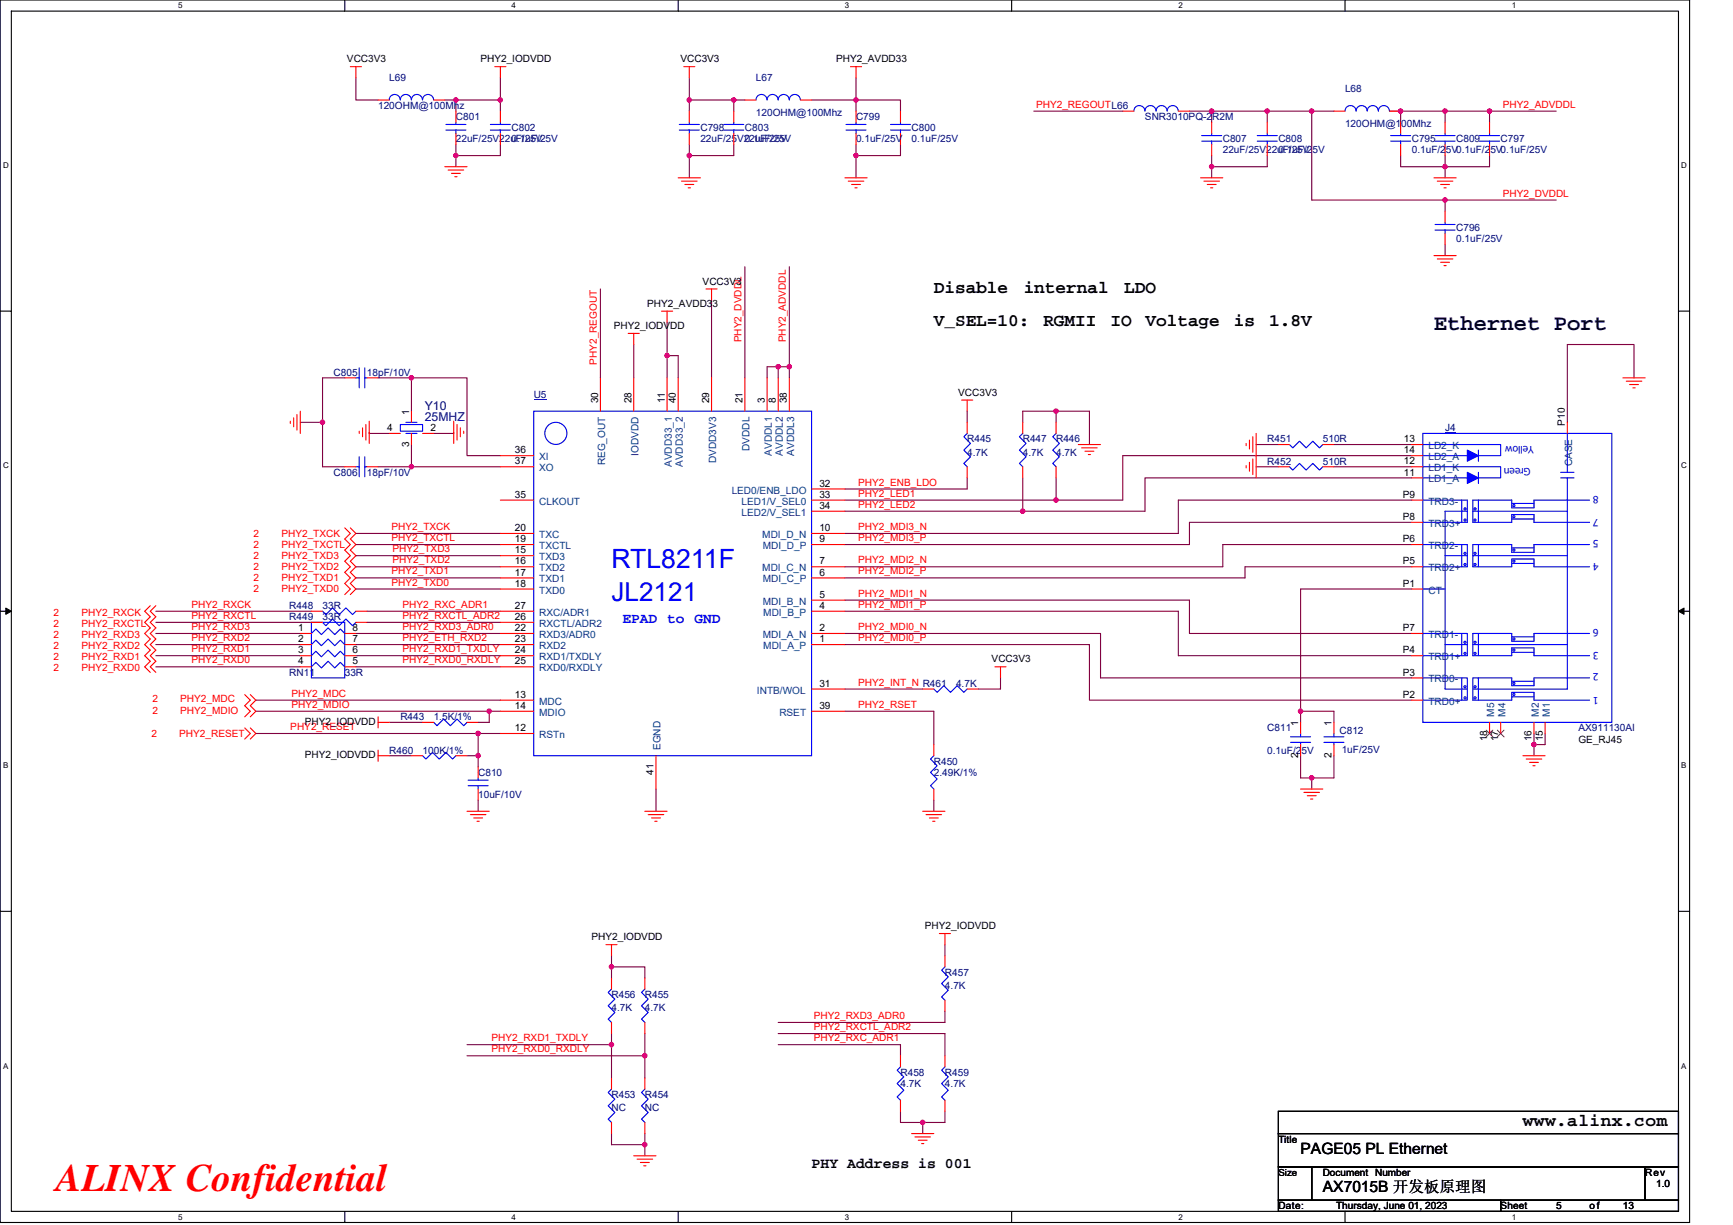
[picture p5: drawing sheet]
<svg xmlns="http://www.w3.org/2000/svg" width="297mm" height="210mm" viewBox="0 0 297 210" stroke-linecap="round" stroke-linejoin="round" font-family="sans-serif">
<path d="M0 0h289.6v209.5h-289.6zM1.9 1.9h285.8v205.7h-285.8z" fill="none" stroke="#000" stroke-width=".19"/>
<g fill="#fff">
<path d="M30.5 .2h.8v1.5h-.8z"/>
<path d="M30.5 207.8h.8v1.6h-.8z"/>
</g>
<path d="M59.1 0v1.9M59.1 207.6v1.9" fill="none" stroke="#000" stroke-width=".19"/>
<g fill="#fff">
<path d="M87.7 .2h.7v1.5h-.7z"/>
<path d="M87.7 207.8h.7v1.6h-.7z"/>
</g>
<path d="M116.2 0v1.9M116.2 207.6v1.9" fill="none" stroke="#000" stroke-width=".19"/>
<g fill="#fff">
<path d="M144.8 .2h.8v1.5h-.8z"/>
<path d="M144.8 207.8h.8v1.6h-.8z"/>
</g>
<path d="M173.4 0v1.9M173.4 207.6v1.9" fill="none" stroke="#000" stroke-width=".19"/>
<g fill="#fff">
<path d="M202 .2h.7v1.5h-.7z"/>
<path d="M202 207.8h.7v1.6h-.7z"/>
</g>
<path d="M230.5 0v1.9M230.5 207.6v1.9" fill="none" stroke="#000" stroke-width=".19"/>
<g fill="#fff">
<path d="M259.1 .2h.8v1.5h-.8z"/>
<path d="M259.1 207.8h.8v1.6h-.8z"/>
<path d="M.5 27.6h1v1.5h-1z"/>
<path d="M288.2 27.6h1v1.5h-1z"/>
<path d="M.5 79.1h1v1.5h-1z"/>
<path d="M288.2 79.1h1v1.5h-1z"/>
</g>
<path d="M0 53.3h1.9M287.7 53.3h1.9" fill="none" stroke="#000" stroke-width=".19"/>
<g fill="#fff">
<path d="M.5 130.5h.9v1.5h-.9z"/>
<path d="M288.2 130.5h.9v1.5h-.9z"/>
</g>
<path d="M0 104.8h1.9M287.7 104.8h1.9" fill="none" stroke="#000" stroke-width=".19"/>
<path d="M1 104.2l.9 .6-.9 .5zM287.7 104.8l.9-.6v1.1z" fill="#000" stroke="#000" stroke-width=".17"/>
<g fill="#fff">
<path d="M.5 181.9h.9v1.6h-.9z"/>
<path d="M288.2 181.9h.9v1.6h-.9z"/>
</g>
<path d="M0 156.2h1.9M287.7 156.2h1.9M219.1 190.5h68.6v3.8h-68.6zM219.1 194.3h68.6v5.7h-68.6zM219.1 200h5.7v5.7h-5.7zM219.1 205.7h38.1v1.9h-38.1zM224.8 200h57.2v5.7h-57.2zM257.2 205.7h30.5v1.9h-30.5zM282 200h5.7v5.7h-5.7z" fill="none" stroke="#000" stroke-width=".19"/>
<g fill="none" stroke="#800040" stroke-width=".19">
<path d="M61 13.3v3.8h3.8M76.2 17.1h1.9M78.1 17.1v1.9M78.1 17.1h7.7M85.8 17.1v1.9M85.8 13.3v3.8M118.1 17.1v1.9M118.1 17.1h7.7M118.1 13.3v3.8M125.8 17.1h1.9M125.8 17.1v1.9M139.1 17.1h7.6"/>
<path d="M146.7 13.3v3.8M146.7 17.1v1.9M146.7 17.1h7.6v1.9M177.2 19h15.2M203.9 19h13.3M207.7 19v2M217.2 19h7.6M217.2 19v2M224.8 19h3.8M224.8 19v15.3h22.9M238.2 19h1.9M240.1 19h7.6"/>
<path d="M240.1 19.1v1.9M247.7 19h7.6M247.7 19.1v1.9M255.3 19h11.4M255.3 19.1v1.9M78.1 24.8v1.9M78.1 26.7v1.9M85.8 24.8v1.9h-7.7M118.1 24.8v1.9M118.1 26.7v3.8M125.8 24.8v1.9h-7.7M146.7 24.8v1.9h7.6v-1.9"/>
<path d="M146.7 26.7v3.8M207.7 28.6v1.9M207.7 26.7v1.9h9.5v-1.9M240.1 26.7v1.9h7.6M247.7 34.3v1.9M247.7 26.7v1.9M247.7 28.6v1.9M247.7 34.3h19M255.3 26.7v1.9h-7.6M102.9 49.5v15.3M108.6 59.1v5.7M114.3 55.2v5.8"/>
<path d="M122 51.4v13.4M127.7 45.7v19.1M135.3 45.7v17.2M247.7 41.9v1.9M51.5 72.4h3.8M55.3 72.4v7.6h3.8M59.1 64.8h-3.8v7.6M63.3 74.1v.2h3.4M64.8 64.8h5.7M70.5 64.8h9.5v13.3h5.8M70.5 76.2v3.8M70.5 64.8v5.7"/>
<path d="M77.8 74.1v.2h-3.5M114.3 61h1.9v3.8M114.3 61v3.8M133.4 62.9h1.9M133.4 62.9h-1.9v1.9M133.4 62.9v1.9M135.3 62.9v1.9M165.8 70.5v1.9M181 70.5h5.7v5.7M181 70.5h-5.7v1.9M181 70.5v1.9M215.3 76.2h3.8"/>
<path d="M228.6 76.2h13.4M242 78.1h-49.6v7.6h-11.4M280.1 64.8v-5.7h-11.5v13.3M61 95.2h24.8M61 93.3h24.8M61 91.4h24.8M61 99.1h24.8M61 97.2h24.8M64.8 80h5.7M70.5 80h15.3M144.8 85.7h36.2M144.8 87.6h30.5"/>
<path d="M165.8 81.9v1.9h-21M175.3 81.9v5.7M181 81.9v3.8M215.3 80h3.8M228.6 80h13.4M242 89.5h-38.1v3.8h-59.1M242 85.7h-40v5.7h-57.2M242 93.3h-32.4v3.9h-64.8M242 97.2h-28.6v1.9h-68.6M242 81.9h-45.7v5.7h-21M26.7 114.3h24.8M26.7 108.6h24.8"/>
<path d="M26.7 110.5h24.8M26.7 112.4h24.8M26.7 106.7h26.7M26.7 104.8h26.7M61 114.3h24.8M61 101h24.8M61 108.6h24.8M61 110.5h24.8M61 112.4h24.8M62.9 106.7h22.9M62.9 104.8h22.9M144.8 110.5h41.9v9.5h55.3"/>
<path d="M144.8 104.8h57.2v7.6h40M144.8 118.1h13.4M144.8 108.6h43.8v7.6h53.4M144.8 102.9h59.1v5.7h38.1M171.5 116.2v1.9h-3.8M242 101h-19.1v20.9M43.9 120h41.9M43.9 121.9h40M43.9 125.7h38.1M66.7 129.5h3.8M66.7 123.8h5.7M80 129.5h2v1.9"/>
<path d="M82 137.2v1.9M82 125.7h3.8M82 125.7v3.8M83.9 121.9h1.9M83.9 121.9v1.9h-1.9M112.4 135.3v3.8M144.8 121.9h15.3v5.7M160.1 137.2v1.9M222.9 121.9h5.7v1.9M222.9 121.9v1.9M222.9 129.5v3.8h1.9M224.8 133.3v2"/>
<path d="M228.6 129.5v3.8h-3.8M262.9 127.6v1.9M262.9 125.7v1.9M264.8 125.7v1.9h-1.9M80 179.1h24.8M104.8 177.2v1.9M104.8 179.1v5.7M104.8 163.8v1.9M104.8 165.7v1.9M104.8 165.7h5.7v1.9M110.5 177.2v3.8M133.4 179.1h20.9v1.9"/>
<path d="M133.4 177.2h28.6v3.8M162 173.4v1.9h-28.6M162 161.9v1.9M80 181h30.5M104.8 194.3v1.9h5.7M110.5 194.3v1.9M110.5 196.2v1.9M110.5 181v3.8M154.3 190.5v1.9h3.9M158.2 192.4v1.9M162 190.5v1.9h-3.8"/>
</g>
<g fill="#f0f" stroke="#f0f" stroke-width=".19">
<circle cx="104.8" cy="165.7" r=".38"/>
<circle cx="158.1" cy="192.4" r=".38"/>
<circle cx="83.8" cy="121.9" r=".38"/>
<circle cx="81.9" cy="125.7" r=".38"/>
<circle cx="81.9" cy="129.5" r=".38"/>
<circle cx="224.8" cy="133.3" r=".38"/>
<circle cx="222.9" cy="121.9" r=".38"/>
<circle cx="262.9" cy="127.6" r=".38"/>
<circle cx="175.3" cy="87.6" r=".38"/>
<circle cx="181" cy="85.7" r=".38"/>
<circle cx="181" cy="70.5" r=".38"/>
<circle cx="133.4" cy="62.9" r=".38"/>
<circle cx="135.3" cy="62.9" r=".38"/>
<circle cx="114.3" cy="60.9" r=".38"/>
<circle cx="55.3" cy="72.4" r=".38"/>
<circle cx="70.5" cy="64.8" r=".38"/>
<circle cx="70.5" cy="80" r=".38"/>
<circle cx="247.7" cy="34.3" r=".38"/>
<circle cx="207.7" cy="28.6" r=".38"/>
<circle cx="224.8" cy="19" r=".38"/>
<circle cx="217.2" cy="19" r=".38"/>
<circle cx="247.7" cy="28.6" r=".38"/>
<circle cx="255.3" cy="19" r=".38"/>
<circle cx="247.7" cy="19" r=".38"/>
<circle cx="240.1" cy="19" r=".38"/>
<circle cx="118.1" cy="17.1" r=".38"/>
<circle cx="125.8" cy="17.1" r=".38"/>
<circle cx="146.7" cy="17.1" r=".38"/>
<circle cx="146.7" cy="26.7" r=".38"/>
<circle cx="78.1" cy="26.7" r=".38"/>
<circle cx="207.7" cy="19" r=".38"/>
<circle cx="118.1" cy="26.7" r=".38"/>
<circle cx="78.1" cy="17.1" r=".38"/>
<circle cx="85.7" cy="17.1" r=".38"/>
<circle cx="110.5" cy="181" r=".38"/>
<circle cx="110.5" cy="196.2" r=".38"/>
<circle cx="104.8" cy="179.1" r=".38"/>
</g>
<g fill="none" stroke="#f00" stroke-width=".19">
<path d="M60 11.4h2M61 11.4v1.9M64.8 17.1h1.9M74.3 17.1h1.9M78.1 19.1v1.9M84.8 11.4h1.9M85.8 11.4v1.9M85.8 19.1v1.9M117.2 11.4h1.9M118.1 11.4v1.9M127.7 17.1h1.9M137.2 17.1h1.9"/>
<path d="M145.8 11.4h1.9M146.7 11.4v1.9M154.3 19.1v1.9M228.6 19h1.9M238.2 19h1.9M76.2 28.6h3.8M76.8 29.1h2.7M77.4 29.7h1.5M78 30.3h.3M78.1 22.9v1.9M85.8 22.9v1.9M116.2 30.5h3.9"/>
<path d="M116.8 31.1h2.7M117.4 31.6h1.5M118 32.2h.3M144.8 30.5h3.8M145.4 31.1h2.7M146 31.6h1.5M146.5 32.2h.4M154.3 22.9v1.9M205.8 30.5h3.8M206.4 31.1h2.6M206.9 31.6h1.5M207.5 32.2h.4"/>
<path d="M207.7 21v1.9M207.7 24.8v1.9M240.1 21v1.9M240.1 24.8v1.9M245.8 30.5h3.8M246.4 31.1h2.6M246.9 31.6h1.6M247.5 32.2h.4M247.7 21v1.9M247.7 24.8v1.9M247.7 36.2v1.9M255.3 21v1.9"/>
<path d="M255.3 24.8v1.9M107.7 57.1h1.9M108.6 57.1v2M113.4 53.3h1.9M114.3 53.3v1.9M121 49.5h1.9M122 49.5v1.9M245.8 43.8h3.8M246.4 44.4h2.6M246.9 45h1.6M247.5 45.5h.4M247.7 40v1.9"/>
<path d="M49.8 72.2v.4M50.3 71.6v1.6M50.9 71.1v2.6M51.5 70.5v3.8M59.1 64.8h1.9M61.6 73.9v.4M62.1 73.3v1.6M62.7 72.8v2.6M62.9 64.8h1.9M63.3 72.2v3.8M66.7 74.3h1.9M70.5 70.5v1.9"/>
<path d="M70.5 74.3v1.9M72.4 74.3h1.9M77.8 72.2v3.8M78.3 72.8v2.6M78.9 73.3v1.6M79.5 73.9v.4M85.8 78.1h5.7M102.9 64.8v5.7M108.6 64.8v5.7M114.3 64.8v5.7M116.2 64.8v5.7M122 64.8v5.7"/>
<path d="M127.7 64.8v5.7M131.5 64.8v5.7M133.4 64.8v5.7M135.3 64.8v5.7M164.8 68.6h1.9M165.8 68.6v1.9M165.8 72.4v1.9M175.3 72.4v1.9M181 72.4v1.9M184.8 76.2h3.8M185.4 76.8h2.7M186 77.3h1.5"/>
<path d="M186.5 77.9h.4M213.6 76v.4M213.6 79.8v.4M214.2 75.4v1.6M214.2 79.2v1.6M214.7 74.9v2.6M214.7 78.7v2.6M215.3 74.3v7.6M278.2 64.8h3.8M278.7 65.3h2.7M279.3 65.9h1.5M279.9 66.5h.4"/>
<path d="M59.1 90.5l.9 .9-.9 1 .9 .9-.9 1 .9 .9-.9 1 .9 1-.9 .9 .9 1-.9 .9 .9 1-.9 .9M59.1 80h1.9M60 90.5l1 .9-1 1 1 .9-1 1 1 .9-1 1 1 1-1 .9 1 1-1 .9 1 1-1 .9M62.9 80h1.9M85.8 91.4h5.7M85.8 99.1h5.7M85.8 97.2h5.7M85.8 95.2h5.7M85.8 93.3h5.7M85.8 80h5.7M85.8 85.7h5.7M139.1 99.1h5.7"/>
<path d="M139.1 97.2h5.7M139.1 93.3h5.7M139.1 91.4h5.7M139.1 87.6h5.7M139.1 83.8h5.7M139.1 85.7h5.7M165.8 80v1.9M175.3 80v1.9M181 80v1.9M25.8 103.8l-1 1 1 .9-1 1 1 .9-1 1 1 .9-1 1 1 .9-1 1 1 .9-1 1 1 1M26.7 103.8l-.9 1 .9 .9-.9 1 .9 .9-.9 1 .9 .9-.9 1 .9 .9-.9 1 .9 .9-.9 1 .9 1M41.9 119.1l1 .9-1 1 1 .9-1 1"/>
<path d="M42.9 119.1l1 .9-1 1 1 .9-1 1M51.5 108.6h1.9M51.5 110.5h1.9M51.5 112.4h1.9M51.5 114.3h1.9M53.4 104.8h1.9M59.1 114.3h1.9M59.1 112.4h1.9M59.1 110.5h1.9M59.1 108.6h1.9M61 104.8h1.9M85.8 106.7h5.7"/>
<path d="M85.8 114.3h5.7M85.8 112.4h5.7M85.8 110.5h5.7M85.8 108.6h5.7M85.8 104.8h5.7M85.8 101h5.7M139.1 110.5h5.7M139.1 108.6h5.7M139.1 104.8h5.7M139.1 102.9h5.7M139.1 118.1h5.7M158.2 118.1h1.9"/>
<path d="M165.8 118.1h1.9M170.5 114.3h1.9M171.5 114.3v1.9M41.9 124.8l1 .9-1 1M42.9 124.8l1 .9-1 1M64.8 123.8h1.9M64.8 122.9v1.9M64.8 129.5h1.9M64.8 128.6v1.9M72.4 123.8h1.9M80 123.8h2M80 139.1h3.9"/>
<path d="M80.6 139.6h2.7M85.8 125.7h5.7M85.8 120h5.7M85.8 121.9h5.7M110.5 139.1h3.8M111.1 139.6h2.7M112.4 129.5v5.8M139.1 121.9h5.7M158.2 139.1h3.8M158.7 139.6h2.7M160.1 135.3v1.9M160.1 127.6v1.9"/>
<path d="M222.9 135.3h3.8M222.9 123.8v1.9M222.9 127.6v1.9M223.5 135.8h2.7M224.1 136.4h1.5M224.6 137h.4M228.6 123.8v1.9M228.6 127.6v1.9M261 129.5h3.8M261.6 130.1h2.7M262.2 130.7h1.5M262.7 131.3h.4"/>
<path d="M81.2 140.2h1.5M81.8 140.8h.3M111.7 140.2h1.5M112.2 140.8h.4M159.3 140.2h1.5M159.9 140.8h.3M103.9 161.9h1.9M104.8 161.9v1.9M110.5 175.3v1.9M110.5 167.6v1.9M161 160h1.9M162 160v1.9"/>
<path d="M104.8 192.4v1.9M104.8 184.8v1.9M108.6 198.1h3.8M109.2 198.7h2.7M109.8 199.3h1.5M110.3 199.8h.4M110.5 192.4v1.9M110.5 184.8v1.9M154.3 188.6v1.9M154.3 181v1.9M156.2 194.3h3.9M156.8 194.9h2.7"/>
<path d="M157.4 195.5h1.5M158 196h.3M162 188.6v1.9M162 181v1.9"/>
</g>
<g fill="none" stroke="#00f" stroke-width=".19">
<path d="M70.5 17.1a.95 .95 0 0 0-.9-.9 .95 .95 0 0 0-1 .9 .94 .94 0 0 0-.9-.9 .94 .94 0 0 0-1 .9M74.3 17.1a.95 .95 0 0 0-.9-.9 .95 .95 0 0 0-1 .9 .94 .94 0 0 0-.9-.9 .94 .94 0 0 0-1 .9M133.4 17.1a.95 .95 0 0 0-1-.9 .95 .95 0 0 0-.9 .9 .94 .94 0 0 0-1-.9 .94 .94 0 0 0-.9 .9M137.2 17.1a.95 .95 0 0 0-1-.9 .95 .95 0 0 0-.9 .9 .94 .94 0 0 0-1-.9 .94 .94 0 0 0-.9 .9M232.4 19a.94 .94 0 0 0-.9-.9 .94 .94 0 0 0-1 .9M236.2 19a.95 .95 0 0 0-.9-.9 .95 .95 0 0 0-1 .9 .94 .94 0 0 0-.9-.9 .94 .94 0 0 0-1 .9M238.1 19a.94 .94 0 0 0-.9-.9 .94 .94 0 0 0-.9 .9M76.4 22.3h3.5M76.4 21.3h3.5M78.1 21v.3M78.1 22.3v.6M84 22.3h3.5"/>
<path d="M84 21.3h3.5M85.8 21v.3M85.8 22.3v.6M152.6 22.3h3.5M152.6 21.3h3.5M154.3 21v.3M154.3 22.3v.6M206 24.2h3.4M206 23.2h3.4M207.7 22.9v.3M207.7 24.2v.6M238.4 24.2h3.4"/>
<path d="M238.4 23.2h3.4M240.1 22.9v.3M240.1 24.2v.6M246 24.2h3.4M246 23.2h3.4M246 39.4h3.4M246 38.5h3.4M247.7 22.9v.3M247.7 24.2v.6M247.7 38.1v.4M247.7 39.4v.6M253.6 24.2h3.4"/>
<path d="M253.6 23.2h3.4M255.3 22.9v.3M255.3 24.2v.6M61 64.8h.6M61.6 63.1v3.4M61.6 78.3v3.4M62.5 63.1v3.4M62.5 78.3v3.4M62.5 64.8h.4M68.6 72.8h3.8v1.1h-3.8zM69.6 72.4h1.9M69.6 74.3h1.9"/>
<path d="M70.5 74.3h.1M70.5 72.4h.1M91.5 70.5h47.6v59h-47.6zM165.8 74.3l-.6 .6 1.1 1.1-1.1 1.2 1.1 1.1-1.1 1.1 .6 .6M175.3 74.3l-.6 .6 1.2 1.1-1.2 1.2 1.2 1.1-1.2 1.1 .6 .6M181 74.3l-.6 .6 1.2 1.1-1.2 1.2 1.2 1.1-1.2 1.1 .6 .6M243.9 74.3h32.4v49.5h-32.4zM243.9 76.2h13.3v1.9h-13.3M253.4 77.2v1.9M268.6 74.3v6.7M61 80h.6M62.5 80h.4"/>
<path d="M243.9 93.3h7.6v3.9h-7.6M243.9 85.7h7.6v3.8h-7.6M243.9 80h13.3v1.9h-13.3M247.7 95.3h3.8M250.5 93.3v3.9M250.5 85.7v3.8M251 96.6h.2v.3h-.2zM251 94.7h.2v.3h-.2zM251 89h.2v.3h-.2zM251 87.1h.2v.3h-.2zM251.5 87.6h-3.8v30.5h3.8M252.5 95.3h16.1"/>
<path d="M252.5 87.6h16.1M252.7 94.7h.2v.3h-.2zM252.7 96.6h.2v.3h-.2zM252.7 87.1h.2v.3h-.2zM252.7 89h.2v.3h-.2zM253.4 93.3v3.9M253.4 85.7v3.8M253.4 81v1.9M259.1 96.6h3.8M259.1 93.9h3.8M259.1 89h3.8M259.1 86.3h3.8"/>
<path d="M259.4 94.2h.2v.2h-.2zM259.4 96.1h.2v.2h-.2zM259.4 86.5h.2v.3h-.2zM259.4 88.4h.2v.3h-.2zM267.5 81.9h2.3M267.5 81h2.3M268.6 81.9v36.2h-16.1M272.5 93.3h-9.6v1.4h-3.8v-1.4h-6.6v3.9h6.6v-1.4h3.8v1.4h9.6M272.5 85.7h-9.6v1.4h-3.8v-1.4h-6.6v3.8h6.6v-1.3h3.8v1.3h9.6M53.4 106.7h5.7v9.5h-5.7zM53.4 108.6l.7-.8 1 1 1.1-1.2 1.2 1.2 .9-1 .8 .8M53.4 110.5l.7-.8 1 1 1.1-1.2 1.2 1.2 .9-1 .8 .8"/>
<path d="M53.4 112.4l.7-.8 1 1 1.1-1.2 1.2 1.2 .9-1 .8 .8M53.4 114.3l.7-.8 1 1 1.1-1.2 1.2 1.2 .9-1 .8 .8M55.3 104.8l.6 .5 1.1-1.1 1.1 1.1 1.2-1.1 1.1 1.1 .6-.5M160.1 118.1l.5 .6 1.2-1.2 1.1 1.2 1.2-1.2 1.1 1.2 .6-.6M243.9 101h3.8M243.9 108.6h7.6v3.8h-7.6M243.9 116.2h7.6v3.8h-7.6M247.7 110.5h3.8M250.5 108.6v3.8M250.5 116.2v3.8M251 111.9h.2v.2h-.2zM251 110h.2v.2h-.2z"/>
<path d="M251 119.5h.2v.2h-.2zM251 117.6h.2v.2h-.2zM252.5 110.5h16.1M252.7 110h.2v.2h-.2zM252.7 111.9h.2v.2h-.2zM252.7 119.5h.2v.2h-.2zM252.7 117.6h.2v.2h-.2zM253.4 108.6v3.8M253.4 116.2v3.8M259.1 111.8h3.8M259.1 109.2h3.8M259.1 119.4h3.8"/>
<path d="M259.1 116.8h3.8M259.4 109.4h.2v.3h-.2zM259.4 111.3h.2v.3h-.2zM259.4 118.9h.2v.3h-.2zM259.4 117h.2v.3h-.2zM272.5 108.6h-9.6v1.3h-3.8v-1.3h-6.6v3.8h6.6v-1.3h3.8v1.3h9.6M272.5 116.2h-9.6v1.3h-3.8v-1.3h-6.6v3.8h6.6v-1.3h3.8v1.3h9.6M74.3 123.8l.6 .6 1.1-1.1 1.2 1.1 1.1-1.1 1.2 1.1 .5-.6M160.1 129.5l-.6 .6 1.1 1.2-1.1 1.1 1.1 1.1-1.1 1.2 .6 .6M221.2 126.3h3.4M221.2 127.3h3.4M222.9 125.7v.6"/>
<path d="M222.9 127.3v.3M226.9 126.3h3.5M226.9 127.3h3.5M228.6 125.7v.6M228.6 127.3v.3M110.5 169.5l-.5 .6 1.1 1.2-1.1 1.1 1.1 1.1-1.1 1.2 .5 .6M104.8 186.7l-.6 .6 1.2 1.1-1.2 1.1 1.2 1.2-1.2 1.1 .6 .6M110.5 186.7l-.5 .6 1.1 1.1-1.1 1.1 1.1 1.2-1.1 1.1 .5 .6M154.3 182.9l-.5 .6 1.1 1.1-1.1 1.1 1.1 1.2-1.1 1.1 .5 .6M162 182.9l-.6 .6 1.1 1.1-1.1 1.1 1.1 1.2-1.1 1.1 .6 .6"/>
<circle cx="95.3" cy="74.3" r="1.89"/>
</g>
<path d="M91.5 68.5h2.2" fill="none" stroke="#000080" stroke-width=".17"/>
<g fill="#00f" stroke="#00f" stroke-width=".19">
<path d="M251.5 81l1.9 .9-1.9 1z" fill-rule="evenodd"/>
<path d="M251.5 77.2l1.9 .9-1.9 1z" fill-rule="evenodd"/>
</g>
<path d="M247.7 74.1h1.8v.2h-1.8z" fill="#000080"/>
<g fill="none" stroke="#f00" stroke-width=".19">
<path d="M118.1 19.1v1.9M125.8 19.1v1.9M146.7 19.1v1.9M192.4 19h1.9M202 19h1.9M118.1 22.9v1.9M125.8 22.9v1.9M146.7 22.9v1.9M217.2 21v1.9M217.2 24.8v1.9M219.1 76.2h1.9M226.7 76.2h1.9"/>
<path d="M242 78.1h1.9M242 76.2h1.9M268.6 72.4v1.9M219.1 80h1.9M226.7 80h1.9M242 97.2h1.9M242 93.3h1.9M242 89.5h1.9M242 85.7h1.9M242 81.9h1.9M242 80h1.9M53.4 106.7h1.9"/>
<path d="M61 106.7h1.9M242 116.2h1.9M242 112.4h1.9M242 108.6h1.9M242 101h1.9M70.5 129.5h1.9M78.1 129.5h1.9M82 131.4v1.9M82 135.3v1.9M242 120h1.9M255.3 123.8v1.9M257.2 123.8v1.9"/>
<path d="M262.9 123.8v1.9M264.8 123.8v1.9M104.8 175.3v1.9M104.8 167.6v1.9M162 171.4v2M162 163.8v1.9"/>
</g>
<path d="M254.7 125.2l1.2 1.1M255.9 125.2l-1.2 1.1M256.6 125.2l1.2 1.1M257.8 125.2l-1.2 1.1" fill="none" stroke="#804000" stroke-width=".17"/>
<g fill="none" stroke="#00f" stroke-width=".19">
<path d="M196.2 19a.94 .94 0 0 0-.9-.9 .94 .94 0 0 0-1 .9M200 19a.95 .95 0 0 0-.9-.9 .95 .95 0 0 0-1 .9 .94 .94 0 0 0-.9-.9 .94 .94 0 0 0-.9 .9M201.9 19a.94 .94 0 0 0-.9-.9 .94 .94 0 0 0-.9 .9M116.4 22.3h3.5M116.4 21.3h3.5M118.1 21v.3M118.1 22.3v.6M124.1 22.3h3.4M124.1 21.3h3.4M125.8 21v.3M125.8 22.3v.6M145 22.3h3.4"/>
<path d="M145 21.3h3.4M146.7 21v.3M146.7 22.3v.6M215.5 24.2h3.4M215.5 23.2h3.4M217.2 22.9v.3M217.2 24.2v.6M221 76.2l.6 .6 1.1-1.2 1.2 1.2 1.1-1.2 1.2 1.2 .5-.6M221 80l.6 .6 1.1-1.2 1.2 1.2 1.1-1.2 1.2 1.2 .5-.6M55.3 106.7l.6 .6 1.1-1.2 1.1 1.2 1.2-1.2 1.1 1.2 .6-.6M72.4 129.5l.6 .6 1.1-1.1 1.2 1.1 1.1-1.1 1.2 1.1 .5-.6M80.2 134.7h3.5"/>
<path d="M80.2 133.7h3.5M82 133.3v.4M82 134.7v.6M104.8 169.5l-.6 .6 1.2 1.2-1.2 1.1 1.2 1.1-1.2 1.2 .6 .6M162 165.7l-.6 .6 1.1 1.1-1.1 1.2 1.1 1.1-1.1 1.2 .6 .5"/>
</g>
<g fill="#f0f" stroke="#f0f" stroke-width=".19">
<circle cx="104.8" cy="165.7" r=".38"/>
<circle cx="158.1" cy="192.4" r=".38"/>
<circle cx="83.8" cy="121.9" r=".38"/>
<circle cx="81.9" cy="125.7" r=".38"/>
<circle cx="81.9" cy="129.5" r=".38"/>
<circle cx="224.8" cy="133.3" r=".38"/>
<circle cx="222.9" cy="121.9" r=".38"/>
<circle cx="262.9" cy="127.6" r=".38"/>
<circle cx="175.3" cy="87.6" r=".38"/>
<circle cx="181" cy="85.7" r=".38"/>
<circle cx="181" cy="70.5" r=".38"/>
<circle cx="133.4" cy="62.9" r=".38"/>
<circle cx="135.3" cy="62.9" r=".38"/>
<circle cx="114.3" cy="60.9" r=".38"/>
<circle cx="55.3" cy="72.4" r=".38"/>
<circle cx="70.5" cy="64.8" r=".38"/>
<circle cx="70.5" cy="80" r=".38"/>
<circle cx="247.7" cy="34.3" r=".38"/>
<circle cx="207.7" cy="28.6" r=".38"/>
<circle cx="224.8" cy="19" r=".38"/>
<circle cx="217.2" cy="19" r=".38"/>
<circle cx="247.7" cy="28.6" r=".38"/>
<circle cx="255.3" cy="19" r=".38"/>
<circle cx="247.7" cy="19" r=".38"/>
<circle cx="240.1" cy="19" r=".38"/>
<circle cx="118.1" cy="17.1" r=".38"/>
<circle cx="125.8" cy="17.1" r=".38"/>
<circle cx="146.7" cy="17.1" r=".38"/>
<circle cx="146.7" cy="26.7" r=".38"/>
<circle cx="78.1" cy="26.7" r=".38"/>
<circle cx="207.7" cy="19" r=".38"/>
<circle cx="118.1" cy="26.7" r=".38"/>
<circle cx="78.1" cy="17.1" r=".38"/>
<circle cx="85.7" cy="17.1" r=".38"/>
<circle cx="110.5" cy="181" r=".38"/>
<circle cx="110.5" cy="196.2" r=".38"/>
<circle cx="104.8" cy="179.1" r=".38"/>
</g>
<text font-size="6.7" fill="#f00" x="9.6" y="204.1">ALINX Confidential</text>
<text font-size="4.6" fill="#00f" x="104.8" y="97.4">RTL8211F</text>
<text font-size="4.5" fill="#00f" x="104.8" y="103.1">JL2121</text>
<text font-size="3.8" fill="#000040" x="245.8" y="56.5">Ethernet Port</text>
<g font-size="3">
<text x="160.1" y="50.2">Disable</text>
<text x="175.5" y="50.2">internal</text>
<text x="192.7" y="50.2">LDO</text>
<text x="160.1" y="55.9">V_SEL=10:</text>
<text x="178.8" y="55.9">RGMII</text>
<text x="190.3" y="55.9">IO</text>
<text x="196.4" y="55.9">Voltage</text>
<text x="211.5" y="55.9">is</text>
<text x="217.5" y="55.9">1.8V</text>
<text x="261" y="193.1">www.alinx.com</text>
</g>
<g font-size="2.7">
<text x="222.9" y="197.8">PAGE05 PL Ethernet</text>
<text x="226.7" y="204.3">AX7015B 开发板原理图</text>
</g>
<text font-size="2.5" fill="#00f" x="106.7" y="106.9">EPAD to GND</text>
<text font-size="2.5" x="139.1" y="200.3">PHY Address is 001</text>
<g font-size="2.1" fill="#000080">
<text x="72.8" y="70.3">Y10</text>
<text x="72.8" y="72.2">25MHZ</text>
</g>
<g font-size="1.7">
<text x="59.5" y="10.7">VCC3V3</text>
<text x="82.3" y="10.7">PHY2_IODVDD</text>
<text x="116.6" y="10.7">VCC3V3</text>
<text x="143.3" y="10.7">PHY2_AVDD33</text>
<text x="110.9" y="52.6">PHY2_AVDD33</text>
<text x="120.4" y="48.8">VCC3V3</text>
<text x="105.2" y="56.4">PHY2_IODVDD</text>
<text x="70.1" y="71.1" transform="rotate(-90 70.1 71.1)">1</text>
<text x="102.5" y="69.2" transform="rotate(-90 102.5 69.2)">30</text>
<text x="108.2" y="69.2" transform="rotate(-90 108.2 69.2)">28</text>
<text x="113.9" y="69.2" transform="rotate(-90 113.9 69.2)">11</text>
<text x="115.8" y="69.2" transform="rotate(-90 115.8 69.2)">40</text>
<text x="121.6" y="69.2" transform="rotate(-90 121.6 69.2)">29</text>
<text x="127.3" y="69.2" transform="rotate(-90 127.3 69.2)">21</text>
<text x="131.1" y="69.2" transform="rotate(-90 131.1 69.2)">3</text>
<text x="133" y="69.2" transform="rotate(-90 133 69.2)">8</text>
<text x="134.9" y="69.2" transform="rotate(-90 134.9 69.2)">38</text>
<text x="164.2" y="67.8">VCC3V3</text>
<text x="66.3" y="73.9">4</text>
<text x="70.1" y="76.6" transform="rotate(-90 70.1 76.6)">3</text>
<text x="73.8" y="73.9">2</text>
<text x="88.2" y="77.7">36</text>
<text x="240.6" y="77.7">14</text>
<text x="240.6" y="75.8">13</text>
<text x="268.2" y="73" transform="rotate(-90 268.2 73)">P10</text>
<text x="88.2" y="79.6">37</text>
<text x="140.4" y="83.4">32</text>
<text x="240.6" y="81.5">11</text>
<text x="240.6" y="79.6">12</text>
<text x="88.2" y="85.3">35</text>
<text x="140.4" y="87.2">34</text>
<text x="140.4" y="85.3">33</text>
<text x="240.4" y="89.1">P8</text>
<text x="240.4" y="85.3">P9</text>
<text x="88.2" y="91">20</text>
<text x="88.2" y="94.8">15</text>
<text x="88.2" y="92.9">19</text>
<text x="140.4" y="92.9">9</text>
<text x="140.4" y="91">10</text>
<text x="240.4" y="92.9">P6</text>
<text x="88.2" y="100.6">18</text>
<text x="88.2" y="98.7">17</text>
<text x="88.2" y="96.8">16</text>
<text x="140.4" y="98.7">6</text>
<text x="140.4" y="96.8">7</text>
<text x="240.4" y="96.8">P5</text>
<text x="240.4" y="100.6">P1</text>
<text x="88.2" y="106.3">26</text>
<text x="88.2" y="104.4">27</text>
<text x="140.4" y="102.5">5</text>
<text x="140.4" y="104.4">4</text>
<text x="51.1" y="108.2">1</text>
<text x="51.1" y="110.1">2</text>
<text x="51.1" y="112">3</text>
<text x="51.1" y="113.9">4</text>
<text x="60.4" y="113.9">5</text>
<text x="60.4" y="112">6</text>
<text x="60.4" y="110.1">7</text>
<text x="60.4" y="108.2">8</text>
<text x="88.2" y="113.9">25</text>
<text x="88.2" y="112">24</text>
<text x="88.2" y="110.1">23</text>
<text x="88.2" y="108.2">22</text>
<text x="140.4" y="108.2">2</text>
<text x="140.4" y="110.1">1</text>
<text x="170" y="113.6">VCC3V3</text>
<text x="240.4" y="112">P4</text>
<text x="240.4" y="108.2">P7</text>
<text x="88.2" y="119.6">13</text>
<text x="140.4" y="117.7">31</text>
<text x="240.4" y="119.6">P2</text>
<text x="240.4" y="115.8">P3</text>
<text x="52.2" y="124.2">PHY2_IODVDD</text>
<text x="88.2" y="125.3">12</text>
<text x="88.2" y="121.5">14</text>
<text x="140.4" y="121.5">39</text>
<text x="222.5" y="124.4" transform="rotate(-90 222.5 124.4)">1</text>
<text x="228.2" y="124.4" transform="rotate(-90 228.2 124.4)">1</text>
<text x="52.2" y="129.9">PHY2_IODVDD</text>
<text x="222.5" y="129.9" transform="rotate(-90 222.5 129.9)">2</text>
<text x="228.2" y="129.9" transform="rotate(-90 228.2 129.9)">2</text>
<text x="254.9" y="127.1" transform="rotate(-90 254.9 127.1)">18</text>
<text x="256.8" y="127.1" transform="rotate(-90 256.8 127.1)">17</text>
<text x="262.5" y="127.1" transform="rotate(-90 262.5 127.1)">16</text>
<text x="264.4" y="127.1" transform="rotate(-90 264.4 127.1)">15</text>
<text x="270.5" y="127.3">GE_RJ45</text>
<text x="112" y="132.8" transform="rotate(-90 112 132.8)">41</text>
<text x="101.4" y="161.2">PHY2_IODVDD</text>
<text x="158.5" y="159.3">PHY2_IODVDD</text>
<text x="219.1" y="195.9">Title</text>
<text x="219.1" y="201.5">Size</text>
<text x="226.7" y="201.6">Document Number</text>
<text x="282" y="201.6">Rev</text>
<text x="283.9" y="203.5">1.0</text>
<text x="219.1" y="207.3">Date:</text>
<text x="229" y="207.3">Thursday, June 01, 2023</text>
<text x="257.2" y="207.3">Sheet</text>
<text x="266.7" y="207.3">5</text>
<text x="272.5" y="207.3">of</text>
<text x="278.2" y="207.3">13</text>
</g>
<g font-size="1.7" fill="#000080">
<text x="66.7" y="13.9">L69</text>
<text x="129.6" y="13.9">L67</text>
<text x="230.5" y="15.8">L68</text>
<text x="64.8" y="18.7">120OHM@100Mhz</text>
<text x="78.1" y="20.6">C801</text>
<text x="87.7" y="22.5">C802</text>
<text x="120.1" y="22.5">C798</text>
<text x="127.7" y="22.5">C803</text>
<text x="129.6" y="19.8">120OHM@100Mhz</text>
<text x="146.7" y="20.6">C799</text>
<text x="156.2" y="22.5">C800</text>
<text x="196.3" y="20.6">SNR3010PQ-2R2M</text>
<text x="230.5" y="21.7">120OHM@100Mhz</text>
<text x="78.1" y="24.4">22uF/25V22uF/25V</text>
<text x="87.7" y="24.4">0.1uF/25V</text>
<text x="120.1" y="24.4">22uF/25V22uF/25V</text>
<text x="127.7" y="24.4">0.1uF/25V</text>
<text x="146.7" y="24.4">0.1uF/25V</text>
<text x="156.2" y="24.4">0.1uF/25V</text>
<text x="209.6" y="24.4">C807</text>
<text x="209.6" y="26.3">22uF/25V22uF/25V</text>
<text x="219.1" y="24.4">C808</text>
<text x="219.1" y="26.3">0.1uF/25V</text>
<text x="242" y="24.4">C795</text>
<text x="242" y="26.3">0.1uF/25V0.1uF/25V0.1uF/25V</text>
<text x="249.6" y="24.4">C809</text>
<text x="257.2" y="24.4">C797</text>
<text x="249.6" y="39.6">C796</text>
<text x="249.6" y="41.6">0.1uF/25V</text>
<text x="57.2" y="64.4">C805</text>
<text x="62.9" y="64.4">18pF/10V</text>
<text x="91.5" y="68.2">U5</text>
<text x="165.8" y="75.8">R445</text>
<text x="175.3" y="75.8">R447</text>
<text x="181" y="75.8">R446</text>
<text x="217.2" y="75.8">R451</text>
<text x="226.7" y="75.8">510R</text>
<text x="247.7" y="73.9">J4</text>
<text x="57.2" y="81.6">C806</text>
<text x="62.9" y="81.6">18pF/10V</text>
<text x="165.8" y="78.1">4.7K</text>
<text x="175.3" y="78.1">4.7K</text>
<text x="181" y="78.1">4.7K</text>
<text x="217.2" y="79.7">R452</text>
<text x="226.7" y="79.7">510R</text>
<text x="49.6" y="104.4">R448</text>
<text x="49.6" y="106.3">R449</text>
<text x="55.3" y="104.4">33R</text>
<text x="55.3" y="106.3">33R</text>
<text x="49.6" y="115.8">RN11</text>
<text x="59.1" y="115.8">33R</text>
<text x="163.9" y="117.8">4.7K</text>
<text x="68.6" y="123.5">R443</text>
<text x="74.3" y="123.5">1.5K/1%</text>
<text x="217.2" y="125.4">C811</text>
<text x="229.6" y="125.8">C812</text>
<text x="270.5" y="125.4">AX911130AI</text>
<text x="66.7" y="129.2">R460</text>
<text x="72.4" y="129.2">100K/1%</text>
<text x="160.1" y="131.1">R450</text>
<text x="217.2" y="129.2">0.1uF/25V</text>
<text x="230" y="129">1uF/25V</text>
<text x="82" y="133">C810</text>
<text x="82" y="136.8">10uF/10V</text>
<text x="160.1" y="133">2.49K/1%</text>
<text x="162" y="167.3">R457</text>
<text x="104.8" y="171.1">R456</text>
<text x="104.8" y="173.4">4.7K</text>
<text x="110.5" y="171.1">R455</text>
<text x="110.5" y="173.4">4.7K</text>
<text x="162" y="169.6">4.7K</text>
<text x="154.3" y="184.4">R458</text>
<text x="162" y="184.4">R459</text>
<text x="104.8" y="188.2">R453</text>
<text x="104.8" y="190.5">NC</text>
<text x="110.5" y="188.2">R454</text>
<text x="110.5" y="190.5">NC</text>
<text x="154.3" y="186.3">4.7K</text>
<text x="162" y="186.3">4.7K</text>
</g>
<g font-size="1.7" fill="#f00">
<text x="177.6" y="18.5">PHY2_REGOUTL66</text>
<text x="257.6" y="18.5">PHY2_ADVDDL</text>
<text x="257.6" y="33.7">PHY2_DVDDL</text>
<text x="127.1" y="58.7" transform="rotate(-90 127.1 58.7)">PHY2_DVDDL</text>
<text x="134.7" y="58.7" transform="rotate(-90 134.7 58.7)">PHY2_ADVDDL</text>
<text x="102.3" y="62.5" transform="rotate(-90 102.3 62.5)">PHY2_REGOUT</text>
<text x="147.1" y="83.2">PHY2_ENB_LDO</text>
<text x="147.1" y="87">PHY2_LED2</text>
<text x="147.1" y="85.1">PHY2_LED1</text>
<text x="43.5" y="93.9">2</text>
<text x="43.5" y="95.8">2</text>
<text x="43.5" y="92">2</text>
<text x="48.2" y="93.9">PHY2_TXCTL</text>
<text x="48.2" y="95.8">PHY2_TXD3</text>
<text x="48.2" y="92">PHY2_TXCK</text>
<text x="67.1" y="92.8">PHY2_TXCTL</text>
<text x="67.1" y="90.8">PHY2_TXCK</text>
<text x="67.3" y="94.7">PHY2_TXD3</text>
<text x="147.1" y="92.8">PHY2_MDI3_P</text>
<text x="147.1" y="90.8">PHY2_MDI3_N</text>
<text x="43.5" y="97.7">2</text>
<text x="43.5" y="99.7">2</text>
<text x="43.5" y="101.6">2</text>
<text x="48.2" y="97.7">PHY2_TXD2</text>
<text x="48.2" y="99.7">PHY2_TXD1</text>
<text x="48.2" y="101.6">PHY2_TXD0</text>
<text x="67.1" y="100.4">PHY2_TXD0</text>
<text x="67.1" y="98.5">PHY2_TXD1</text>
<text x="67.3" y="96.6">PHY2_TXD2</text>
<text x="147.1" y="96.6">PHY2_MDI2_N</text>
<text x="147.1" y="98.5">PHY2_MDI2_P</text>
<text x="9.2" y="107.5">2</text>
<text x="9.2" y="105.6">2</text>
<text x="13.9" y="107.5">PHY2_RXCTL</text>
<text x="13.9" y="105.6">PHY2_RXCK</text>
<text x="32.8" y="106.1">PHY2_RXCTL</text>
<text x="32.8" y="108">PHY2_RXD3</text>
<text x="32.8" y="104.2">PHY2_RXCK</text>
<text x="69" y="108">PHY2_RXD3_ADR0</text>
<text x="69" y="106.1">PHY2_RXCTL_ADR2</text>
<text x="69" y="104.2">PHY2_RXC_ADR1</text>
<text x="147.1" y="104.2">PHY2_MDI1_P</text>
<text x="147.1" y="102.3">PHY2_MDI1_N</text>
<text x="147.1" y="108">PHY2_MDI0_N</text>
<text x="9.2" y="109.4">2</text>
<text x="9.2" y="111.3">2</text>
<text x="9.2" y="113.2">2</text>
<text x="13.9" y="109.4">PHY2_RXD3</text>
<text x="13.9" y="111.3">PHY2_RXD2</text>
<text x="13.9" y="113.2">PHY2_RXD1</text>
<text x="32.8" y="113.7">PHY2_RXD0</text>
<text x="32.8" y="109.9">PHY2_RXD2</text>
<text x="32.8" y="111.8">PHY2_RXD1</text>
<text x="69" y="113.7">PHY2_RXD0_RXDLY</text>
<text x="69" y="109.9">PHY2_ETH_RXD2</text>
<text x="69" y="111.8">PHY2_RXD1_TXDLY</text>
<text x="147.1" y="109.9">PHY2_MDI0_P</text>
<text x="9.2" y="115.1">2</text>
<text x="13.9" y="115.1">PHY2_RXD0</text>
<text x="49.9" y="119.4">PHY2_MDC</text>
<text x="147.1" y="117.5">PHY2_INT_N R461</text>
<text x="26.1" y="120.4">2</text>
<text x="26.1" y="122.3">2</text>
<text x="30.9" y="120.4">PHY2_MDC</text>
<text x="30.9" y="122.3">PHY2_MDIO</text>
<text x="49.8" y="125.1">PHY2_RESET</text>
<text x="49.9" y="121.3">PHY2_MDIO</text>
<text x="147.1" y="121.3">PHY2_RSET</text>
<text x="25.9" y="126.3">2</text>
<text x="30.7" y="126.3">PHY2_RESET</text>
<text x="84.2" y="178.5">PHY2_RXD1_TXDLY</text>
<text x="139.5" y="178.5">PHY2_RXC_ADR1</text>
<text x="139.5" y="174.7">PHY2_RXD3_ADR0</text>
<text x="139.5" y="176.6">PHY2_RXCTL_ADR2</text>
<text x="84.2" y="180.4">PHY2_RXD0_RXDLY</text>
</g>
<g font-size="1.7" fill="#004080">
<text x="128.5" y="77.3" transform="rotate(-90 128.5 77.3)">DVDDL</text>
<text x="244.8" y="77">LD2_K</text>
<text x="92.4" y="78.9">XI</text>
<text x="92.4" y="80.8">XO</text>
<text x="103.7" y="79.8" transform="rotate(-90 103.7 79.8)">REG_OUT</text>
<text x="109.4" y="78.1" transform="rotate(-90 109.4 78.1)">IODVDD</text>
<text x="115.1" y="80" transform="rotate(-90 115.1 80)">AVDD33_1</text>
<text x="117" y="80" transform="rotate(-90 117 80)">AVDD33_2</text>
<text x="122.8" y="79.4" transform="rotate(-90 122.8 79.4)">DVDD3V3</text>
<text x="132.3" y="78.1" transform="rotate(-90 132.3 78.1)">AVDDL1</text>
<text x="134.2" y="78.1" transform="rotate(-90 134.2 78.1)">AVDDL2</text>
<text x="136.1" y="78.1" transform="rotate(-90 136.1 78.1)">AVDDL3</text>
<text x="244.8" y="82.7">LD1_A</text>
<text x="244.8" y="80.8">LD1_K</text>
<text x="244.8" y="78.9">LD2_A</text>
<text x="269.4" y="79.9" transform="rotate(-90 269.4 79.9)">CASE</text>
<text x="92.4" y="86.5">CLKOUT</text>
<text x="125.4" y="84.6">LED0/ENB_LDO</text>
<text x="127.1" y="88.4">LED2/V_SEL1</text>
<text x="127.1" y="86.5">LED1/V_SEL0</text>
<text x="244.8" y="86.5">TRD3-</text>
<text x="92.4" y="92.2">TXC</text>
<text x="92.4" y="94.1">TXCTL</text>
<text x="130.7" y="92.2">MDI_D_N</text>
<text x="130.7" y="94.1">MDI_D_P</text>
<text x="244.8" y="94.1">TRD2-</text>
<text x="244.8" y="90.3">TRD3+</text>
<text x="92.4" y="101.7">TXD0</text>
<text x="92.4" y="99.8">TXD1</text>
<text x="92.4" y="97.9">TXD2</text>
<text x="92.4" y="96">TXD3</text>
<text x="130.7" y="97.9">MDI_C_N</text>
<text x="130.7" y="99.8">MDI_C_P</text>
<text x="244.8" y="97.9">TRD2+</text>
<text x="244.8" y="101.7">CT</text>
<text x="92.4" y="107.5">RXCTL/ADR2</text>
<text x="92.4" y="105.6">RXC/ADR1</text>
<text x="130.7" y="103.7">MDI_B_N</text>
<text x="130.8" y="105.6">MDI_B_P</text>
<text x="92.4" y="113.2">RXD1/TXDLY</text>
<text x="92.4" y="111.3">RXD2</text>
<text x="92.4" y="109.4">RXD3/ADR0</text>
<text x="130.7" y="109.4">MDI_A_N</text>
<text x="130.8" y="111.3">MDI_A_P</text>
<text x="244.8" y="113.2">TRD1+</text>
<text x="244.8" y="109.4">TRD1-</text>
<text x="92.4" y="115.1">RXD0/RXDLY</text>
<text x="129.7" y="118.9">INTB/WOL</text>
<text x="244.8" y="117">TRD0-</text>
<text x="92.4" y="120.8">MDC</text>
<text x="92.4" y="122.7">MDIO</text>
<text x="133.6" y="122.7">RSET</text>
<text x="244.8" y="120.8">TRD0+</text>
<text x="256.1" y="122.9" transform="rotate(-90 256.1 122.9)">M5</text>
<text x="258" y="122.9" transform="rotate(-90 258 122.9)">M4</text>
<text x="263.7" y="122.9" transform="rotate(-90 263.7 122.9)">M2</text>
<text x="265.6" y="122.9" transform="rotate(-90 265.6 122.9)">M1</text>
<text x="92.4" y="126.5">RSTn</text>
<text x="113.2" y="128.6" transform="rotate(-90 113.2 128.6)">EGND</text>
</g>
<g font-size="1.7" fill="#00f">
<text x="262.9" y="76.4" transform="rotate(180 262.9 76.4)">Yellow</text>
<text x="262.4" y="80.2" transform="rotate(180 262.4 80.2)">Green</text>
<text x="274" y="85" transform="rotate(180 274 85)">8</text>
<text x="274" y="89" transform="rotate(180 274 89)">7</text>
<text x="274" y="92.6" transform="rotate(180 274 92.6)">5</text>
<text x="274" y="96.6" transform="rotate(180 274 96.6)">4</text>
<text x="274" y="107.8" transform="rotate(180 274 107.8)">6</text>
<text x="274" y="111.8" transform="rotate(180 274 111.8)">3</text>
<text x="274" y="119.4" transform="rotate(180 274 119.4)">1</text>
<text x="274" y="115.4" transform="rotate(180 274 115.4)">2</text>
</g>
<g font-size="1.4">
<text x="30.5" y="1.4">5</text>
<text x="87.7" y="1.4">4</text>
<text x="144.8" y="1.4">3</text>
<text x="202" y="1.4">2</text>
<text x="259.1" y="1.4">1</text>
<text x=".5" y="28.9">D</text>
<text x="288.2" y="28.9">D</text>
<text x=".5" y="80.3">C</text>
<text x="288.2" y="80.3">C</text>
<text x=".5" y="131.7">B</text>
<text x="288.2" y="131.7">B</text>
<text x=".5" y="183.2">A</text>
<text x="288.2" y="183.2">A</text>
<text x="30.5" y="209.1">5</text>
<text x="87.7" y="209.1">4</text>
<text x="144.8" y="209.1">3</text>
<text x="202" y="209.1">2</text>
<text x="259.1" y="209.1">1</text>
</g>
</svg>
